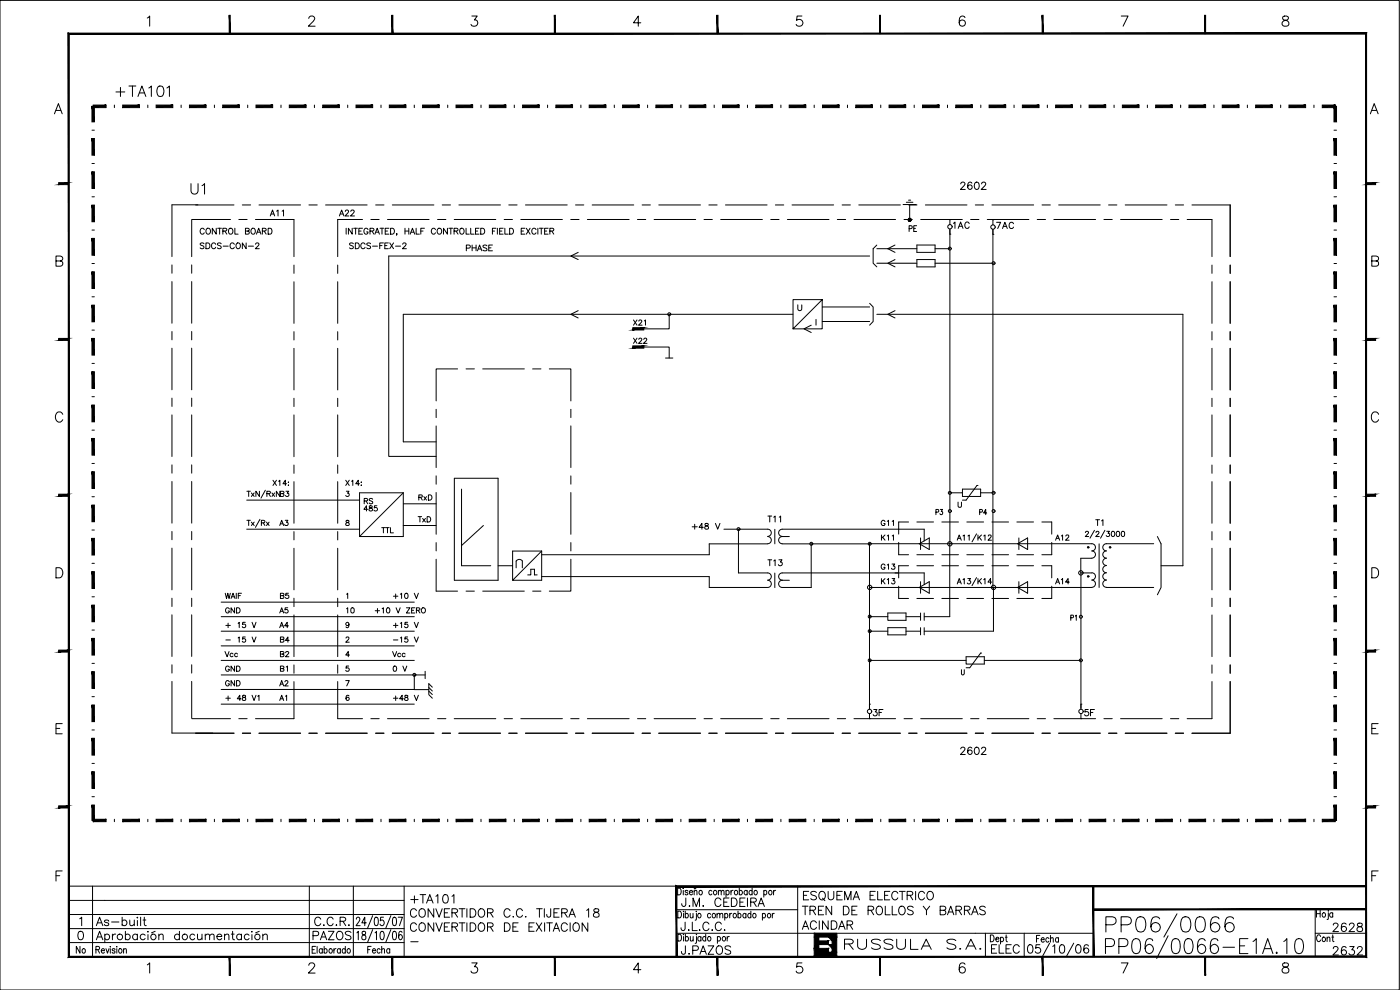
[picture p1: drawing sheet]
<svg xmlns="http://www.w3.org/2000/svg" width="420mm" height="297mm" viewBox="0 0 420 297" stroke-linecap="round" stroke-linejoin="round" font-family="sans-serif">
<!-- layer: 35 -->
<g fill="none" stroke="#000" stroke-width=".3">
<path d="M173.5 75.7l-2.2 1.1 2.2 1.1M261 76.8h-144.3v60.1h14.2M263.1 79h12.1M263.1 74.6h12.1M268.6 77.9l-2.2 1.1 2.2 1.1M268.6 73.5l-2.2 1.1 2.2 1.1M271 61.4h4M272 60.7h2M272.7 60.1h.6M273 61.4v4.5M275.2 73.5h5.4v2.2h-5.4zM275.2 77.9h5.4v2.2h-5.4z"/>
<path d="M280.6 79h17.6M280.6 74.6h4.4M173.5 93.2l-2.2 1.1 2.2 1.1M200.8 94.3v4.4h-10.9M238 94.3h-117v38.3h9.9M243.5 97.6l-2.2 1.1 2.2 1.1M246.8 89.9v8.8h-8.8l8.8-8.8h-8.8v8.8M246.8 92.1h14.2M246.8 96.5h14.2M263.1 94.3h91.9v75.4h-6.6M268.6 93.2l-2.2 1.1 2.2 1.1M189.9 104.1h10.9v3.3"/>
<path d="M199.7 107.4h2.2M74 158.8h33.9M74 150.1h33.9M121 147.9v13.1h-13.1M121 147.9h-13.1v13.1M121 147.9l-13.1 13.1M121 157.7h9.9M121 151.2h9.9M136.4 143.5h13.1v30.6h-13.1zM138.5 146.8v22.9h8.8M145.1 157.7l-6.6 6M217.3 158.8h13.1a1.08 1.08 0 0 1 1.1 1.1 1.08 1.08 0 0 1-1.1 1"/>
<path d="M221.6 158.8v13.1h8.8a1.08 1.08 0 0 1 1.1 1.1 1.08 1.08 0 0 1-1.1 1.1 1.1 1.1 0 0 1 1.1 1.1 1.1 1.1 0 0 1-1.1 1.1h-17.5v-3.3h-50.3M232.5 158.8v4.4M285 147.9h3.8M288.8 146.8h5.5v2.2h-5.5zM293.2 145.7h.1M293.2 145.7l-3.3 4.4h-1.1M294.3 147.9h3.9M149.5 169.7h4.3M154.9 170.4v-2.1a1.12 1.12 0 0 1 1.9 0v2.1M158.4 172.5h.9v-1.7h1.1v1.7h.8M162.6 165.3v8.8h-8.8zM162.6 165.3h-8.8v8.8"/>
<path d="M230.4 163.2h-17.5v3.2h-50.3M230.4 161a1.08 1.08 0 0 1 1.1 1.1 1.08 1.08 0 0 1-1.1 1M232.5 171.9v4.4M234.7 163.2h26.3M234.7 174.1h2.2M234.8 174.1a1.08 1.08 0 0 1-1.1-1.1 1.08 1.08 0 0 1 1.1-1.1h42.6v3.5M234.8 160.9a1.08 1.08 0 0 1-1.1-1 1.08 1.08 0 0 1 1.1-1.1h42.6v3.5M236.9 161h-2.1a1.08 1.08 0 0 0-1.1 1.1 1.08 1.08 0 0 0 1.1 1M243.5 163.2v13.1h-8.7a1.08 1.08 0 0 1-1.1-1.1 1.08 1.08 0 0 1 1.1-1.1M275.9 176.3l3-1.8v3.5zM275.9 163.1l3-1.7v3.5zM276.3 161.4v3.5"/>
<path d="M276.3 174.5v3.5M285 163.1v21.9h-7.6M298.2 176.3v13.1h-20.8M305.4 163.1l3-1.7v3.5zM305.4 176.3l3-1.8v3.5zM305.8 161.4v3.5M305.8 174.5v3.5M66.4 180.7h57.9M66.4 185h57.9M66.4 189.4h57.9M66.4 193.8h57.9M66.4 198.1h57.9"/>
<path d="M261 185h5.4M261 189.4h5.4M261 198.1h28.9M266.4 183.9h5.5v2.2h-5.5zM266.4 188.3h5.5v2.2h-5.5zM271.9 185h4.4M271.9 189.4h4.4M276.3 183.9v2.2M276.3 188.3v2.2M277.4 183.9v2.2M277.4 188.3v2.2M289.9 197h5.5v2.2h-5.5z"/>
<path d="M294.3 195.9h.1M294.3 195.9l-3.3 4.4h-1.1M295.4 198.1h29M66.4 202.5h57.9M66.4 211.3h57.9M124.3 206.9h4.4M127.6 202.5h-3.3v4.4h-57.9M127.6 201.4v2.2M128.7 207.4l1.1 1M128.7 206.3l1.1 1M129.8 206.2l-1.1-1.1v3.3l1.1 1.1"/>
<circle cx="285.1" cy="74.6" r=".44"/>
<circle cx="298.2" cy="79" r=".44"/>
<circle cx="200.9" cy="94.3" r=".44"/>
<circle cx="221.6" cy="158.8" r=".44"/>
<circle cx="285.1" cy="153.3" r=".44"/>
<circle cx="285.1" cy="147.9" r=".44"/>
<circle cx="298.2" cy="147.9" r=".44"/>
<circle cx="298.2" cy="153.3" r=".44"/>
<circle cx="243.5" cy="163.2" r=".44"/>
<circle cx="261" cy="163.2" r=".44"/>
<circle cx="326.6" cy="164.2" r=".23"/>
<circle cx="326.6" cy="172.9" r=".23"/>
<circle cx="333.1" cy="164.2" r=".23"/>
<circle cx="261" cy="198.1" r=".44"/>
<circle cx="261" cy="185" r=".44"/>
<circle cx="261" cy="189.4" r=".44"/>
<circle cx="324.4" cy="198.1" r=".44"/>
<circle cx="124.4" cy="202.5" r=".44"/>
</g>
<!-- layer: 25PK -->
<g fill="none" stroke="#000" stroke-width=".3">
<path d="M57.6 65.9h11.6M58.7 61.5h11.5M71.7 65.9h2.5M72.7 61.5h2.5M76.7 65.9h11.5v11.1M77.7 61.5h12.5M88.2 79.5v2.5M92.7 61.5h2.5M97.7 61.5h12.5M101.3 65.9v11.1M101.3 79.5v2.5M111.3 65.9h2.5"/>
<path d="M112.7 61.5h2.5M116.3 65.9h12.5M117.7 61.5h12.5M131.3 65.9h2.5M132.7 61.5h2.5M136.3 65.9h12.5M137.7 61.5h12.5M151.3 65.9h2.5M152.7 61.5h2.5M156.3 65.9h12.5M157.7 61.5h12.5M171.3 65.9h2.5"/>
<path d="M172.7 61.5h2.5M176.3 65.9h12.5M177.7 61.5h12.5M191.3 65.9h2.5M192.7 61.5h2.5M196.3 65.9h12.5M197.7 61.5h12.5M211.3 65.9h2.5M212.7 61.5h2.5M216.3 65.9h12.5M217.7 61.5h12.5M231.3 65.9h2.5"/>
<path d="M232.7 61.5h2.5M236.3 65.9h12.5M237.7 61.5h12.5M251.3 65.9h2.5M252.7 61.5h2.5M256.3 65.9h12.5M257.7 61.5h12.5M272.7 61.5h2.5M276.3 65.9h12.5M277.7 61.5h12.5M291.3 65.9h2.5M292.7 61.5h2.5"/>
<path d="M296.3 65.9h12.5M297.7 61.5h12.5M311.3 65.9h2.5M312.7 61.5h2.5M316.3 65.9h12.5M317.7 61.5h12.5M331.3 65.9h2.5M332.7 61.5h2.5M336.3 65.9h12.5M337.7 61.5h12.5M351.3 65.9h2.5M352.7 61.5h2.5"/>
<path d="M356.3 65.9h7.4v11.1M357.7 61.5h11.5v15.5M363.7 79.5v2.5M369.2 79.5v2.5M88.2 84.5v12.5M88.2 99.5v2.5M101.3 84.5v12.5M101.3 99.5v2.5M363.7 84.5v12.5M363.7 99.5v2.5M369.2 84.5v12.5M369.2 99.5v2.5"/>
<path d="M88.2 104.5v12.5M88.2 119.5v2.5M101.3 104.5v12.5M101.3 119.5v2.5M137.3 110.7h-6.4v9.6M139.9 110.7h2.5M144.9 110.7h12.5M159.9 110.7h2.4M164.8 110.7h6.5v9.6M363.7 104.5v12.5M363.7 119.5v2.5M369.2 104.5v12.5"/>
<path d="M369.2 119.5v2.5M88.2 124.5v12.5M88.2 139.5v2.5M101.3 124.5v12.5M101.3 139.5v2.5M130.9 122.8v2.5M130.9 127.8v12.5M171.3 122.8v2.5M171.3 127.8v12.5M363.7 124.5v12.5M363.7 139.5v2.5M369.2 124.5v12.5"/>
<path d="M369.2 139.5v2.5M88.2 144.5v12.5M88.2 159.5v2.5M101.3 144.5v12.5M101.3 159.5v2.5M130.9 142.8v2.5M130.9 147.8v12.5M171.3 142.8v2.5M171.3 147.8v12.5M363.7 144.5v12.5M363.7 159.5v2.5M369.2 144.5v12.5"/>
<path d="M369.2 159.5v2.5M88.2 164.5v12.5M101.3 164.5v12.5M101.3 179.5v2.5M130.9 167.8v9.6h6.4M130.9 162.8v2.5M139.9 177.4h2.5M144.9 177.4h12.5M159.9 177.4h2.4M171.3 167.8v9.6h-6.5M171.3 162.8v2.5M363.7 164.5v12.5"/>
<path d="M363.7 179.5v2.5M369.2 164.5v12.5M369.2 179.5v2.5M88.2 184.5v12.5M101.3 184.5v12.5M101.3 199.5v2.5M363.7 184.5v12.5M363.7 199.5v2.5M369.2 184.5v12.5M369.2 199.5v2.5M57.6 215.6h11.6M58.7 220h11.5"/>
<path d="M71.7 215.6h2.5M72.7 220h2.5M77.7 220h12.5M88.2 204.5v11.1h-11.5M92.7 220h2.5M97.7 220h12.5M101.3 204.5v11.1h7.5M111.3 215.6h2.5M112.7 220h2.5M116.3 215.6h12.5M117.7 220h12.5M131.3 215.6h2.5"/>
<path d="M132.7 220h2.5M136.3 215.6h12.5M137.7 220h12.5M151.3 215.6h2.5M152.7 220h2.5M156.3 215.6h12.5M157.7 220h12.5M171.3 215.6h2.5M172.7 220h2.5M176.3 215.6h12.5M177.7 220h12.5M191.3 215.6h2.5"/>
<path d="M192.7 220h2.5M196.3 215.6h12.5M197.7 220h12.5M211.3 215.6h2.5M212.7 220h2.5M216.3 215.6h12.5M217.7 220h12.5M231.3 215.6h2.5M232.7 220h2.5M236.3 215.6h12.5M237.7 220h12.5M251.3 215.6h2.5"/>
<path d="M252.7 220h2.5M256.3 215.6h12.5M257.7 220h12.5M271.3 215.6h2.5M272.7 220h2.5M276.3 215.6h12.5M277.7 220h12.5M291.3 215.6h2.5M292.7 220h2.5M296.3 215.6h12.5M297.7 220h12.5M311.3 215.6h2.5"/>
<path d="M312.7 220h2.5M316.3 215.6h12.5M317.7 220h12.5M331.3 215.6h2.5M332.7 220h2.5M336.3 215.6h12.5M337.7 220h12.5M351.3 215.6h2.5M352.7 220h2.5M363.7 204.5v11.1h-7.4M369.2 204.5v15.5h-11.5"/>
</g>
<!-- layer: 2 -->
<g fill="#000" stroke="#000" stroke-width=".3">
<path d="M248.6 283.4h1.1v1.2zM248.6 281.2h1.1v1.1z"/>
<path d="M27.6 31.9v4.7h.7zM27.6 31.9h.7v4.7z"/>
<path d="M28 31.5v.8l3.8-.8zM28 32.3l3.8-.8v.8z"/>
<path d="M56.9 31.5v.8l4.9-.8zM56.9 32.3l4.9-.8v.8z"/>
<path d="M66.8 31.5v.8l5-.8zM66.8 32.3l5-.8v.8z"/>
<path d="M76.8 31.5v.8l5-.8zM76.8 32.3l5-.8v.8z"/>
<path d="M86.8 31.5v.8l5.1-.8zM86.8 32.3l5.1-.8v.8z"/>
<path d="M96.9 31.5v.8l5-.8zM96.9 32.3l5-.8v.8z"/>
<path d="M106.8 31.5v.8l5-.8zM106.8 32.3l5-.8v.8z"/>
<path d="M116.8 31.5v.8l5-.8zM116.8 32.3l5-.8v.8z"/>
<path d="M126.8 31.5v.8l5-.8zM126.8 32.3l5-.8v.8z"/>
<path d="M136.9 31.5v.8l5-.8zM136.9 32.3l5-.8v.8z"/>
<path d="M146.9 31.5v.8l4.9-.8zM146.9 32.3l4.9-.8v.8z"/>
<path d="M156.8 31.5v.8l5-.8zM156.8 32.3l5-.8v.8z"/>
<path d="M166.8 31.5v.8l5-.8zM166.8 32.3l5-.8v.8z"/>
<path d="M176.8 31.5v.8l5.1-.8zM176.8 32.3l5.1-.8v.8z"/>
<path d="M186.9 31.5v.8l5-.8zM186.9 32.3l5-.8v.8z"/>
<path d="M196.8 31.5v.8l5-.8zM196.8 32.3l5-.8v.8z"/>
<path d="M206.8 31.5v.8l5-.8zM206.8 32.3l5-.8v.8z"/>
<path d="M216.8 31.5v.8l5-.8zM216.8 32.3l5-.8v.8z"/>
<path d="M226.8 31.5v.8l5.1-.8zM226.8 32.3l5.1-.8v.8z"/>
<path d="M236.9 31.5v.8l5-.8zM236.9 32.3l5-.8v.8z"/>
<path d="M246.8 31.5v.8l5-.8zM246.8 32.3l5-.8v.8z"/>
<path d="M256.8 31.5v.8l5-.8zM256.8 32.3l5-.8v.8z"/>
<path d="M266.8 31.5v.8l5-.8zM266.8 32.3l5-.8v.8z"/>
<path d="M276.9 31.5v.8l5-.8zM276.9 32.3l5-.8v.8z"/>
<path d="M286.9 31.5v.8l4.9-.8zM286.9 32.3l4.9-.8v.8z"/>
<path d="M296.8 31.5v.8l5-.8zM296.8 32.3l5-.8v.8z"/>
<path d="M306.8 31.5v.8l5-.8zM306.8 32.3l5-.8v.8z"/>
<path d="M316.8 31.5v.8l5.1-.8zM316.8 32.3l5.1-.8v.8z"/>
<path d="M326.9 31.5v.8l5-.8zM326.9 32.3l5-.8v.8z"/>
<path d="M336.8 31.5v.8l5-.8zM336.8 32.3l5-.8v.8z"/>
<path d="M346.8 31.5v.8l5-.8zM346.8 32.3l5-.8v.8z"/>
<path d="M356.8 31.5v.8l5-.8zM356.8 32.3l5-.8v.8z"/>
<path d="M366.8 31.5v.8l5.1-.8zM366.8 32.3l5.1-.8v.8z"/>
<path d="M376.9 31.5v.8l4.9-.8zM376.9 32.3l4.9-.8v.8z"/>
<path d="M386.8 31.5v.8l5-.8zM386.8 32.3l5-.8v.8z"/>
<path d="M396.8 31.5v.8l3.9-.8zM396.8 32.3l3.9-.8v.8z"/>
<path d="M400.3 31.9l.8 4.7v-4.7zM400.3 31.9l.8 4.7h-.8z"/>
<path d="M27.6 51.5v5h.7zM27.6 51.5h.7v5z"/>
<path d="M27.6 41.6v5h.7zM27.6 41.6h.7v5z"/>
<path d="M400.3 41.6l.8 5v-5zM400.3 41.6l.8 5h-.8z"/>
<path d="M400.3 51.5l.8 5v-5zM400.3 51.5l.8 5h-.8z"/>
<path d="M27.6 71.5v5.1h.7zM27.6 71.5h.7v5.1z"/>
<path d="M27.6 61.5v5h.7zM27.6 61.5h.7v5z"/>
<path d="M400.3 61.5l.8 5v-5zM400.3 61.5l.8 5h-.8z"/>
<path d="M400.3 71.5l.8 5.1v-5.1zM400.3 71.5l.8 5.1h-.8z"/>
<path d="M27.6 91.6v4.9h.7zM27.6 91.6h.7v4.9z"/>
<path d="M27.6 81.6v5h.7zM27.6 81.6h.7v5z"/>
<path d="M400.3 81.6l.8 5v-5zM400.3 81.6l.8 5h-.8z"/>
<path d="M400.3 91.6l.8 4.9v-4.9zM400.3 91.6l.8 4.9h-.8z"/>
<path d="M27.6 111.5v5h.7zM27.6 111.5h.7v5z"/>
<path d="M27.6 101.5v5h.7zM27.6 101.5h.7v5z"/>
<path d="M400.3 101.5l.8 5v-5zM400.3 101.5l.8 5h-.8z"/>
<path d="M400.3 111.5l.8 5v-5zM400.3 111.5l.8 5h-.8z"/>
<path d="M27.6 131.6v5h.7zM27.6 131.6h.7v5z"/>
<path d="M27.6 121.5v5.1h.7zM27.6 121.5h.7v5.1z"/>
<path d="M400.3 121.5l.8 5.1v-5.1zM400.3 121.5l.8 5.1h-.8z"/>
<path d="M400.3 131.6l.8 5v-5zM400.3 131.6l.8 5h-.8z"/>
<path d="M27.6 151.5v5h.7zM27.6 151.5h.7v5z"/>
<path d="M27.6 141.5v5h.7zM27.6 141.5h.7v5z"/>
<path d="M400.3 141.5l.8 5v-5zM400.3 141.5l.8 5h-.8z"/>
<path d="M400.3 151.5l.8 5v-5zM400.3 151.5l.8 5h-.8z"/>
<path d="M27.6 171.5v5.1h.7zM27.6 171.5h.7v5.1z"/>
<path d="M27.6 161.5v5h.7zM27.6 161.5h.7v5z"/>
<path d="M400.3 161.5l.8 5v-5zM400.3 161.5l.8 5h-.8z"/>
<path d="M400.3 171.5l.8 5.1v-5.1zM400.3 171.5l.8 5.1h-.8z"/>
<path d="M27.6 191.5v5h.7zM27.6 191.5h.7v5z"/>
<path d="M27.6 181.6v4.9h.7zM27.6 181.6h.7v4.9z"/>
<path d="M400.3 181.6l.8 4.9v-4.9zM400.3 181.6l.8 4.9h-.8z"/>
<path d="M400.3 191.5l.8 5v-5zM400.3 191.5l.8 5h-.8z"/>
<path d="M27.6 211.5v5h.7zM27.6 211.5h.7v5z"/>
<path d="M27.6 201.5v5h.7zM27.6 201.5h.7v5z"/>
<path d="M400.3 201.5l.8 5v-5zM400.3 201.5l.8 5h-.8z"/>
<path d="M400.3 211.5l.8 5v-5zM400.3 211.5l.8 5h-.8z"/>
<path d="M27.6 231.5v5h.7zM27.6 231.5h.7v5z"/>
<path d="M27.6 221.5v5.1h.7zM27.6 221.5h.7v5.1z"/>
<path d="M400.3 221.5l.8 5.1v-5.1zM400.3 221.5l.8 5.1h-.8z"/>
<path d="M400.3 231.5l.8 5v-5zM400.3 231.5l.8 5h-.8z"/>
<path d="M27.6 241.5v4.7h.7zM27.6 241.5h.7v4.7z"/>
<path d="M28 246.5h3.8v-.7zM28 245.8h3.8l-3.8 .7z"/>
<path d="M36.8 246.5h5.1v-.7zM36.8 245.8h5.1l-5.1 .7z"/>
<path d="M46.9 246.5h5v-.7zM46.9 245.8h5l-5 .7z"/>
<path d="M56.9 246.5h4.9v-.7zM56.9 245.8h4.9l-4.9 .7z"/>
<path d="M66.8 246.5h5v-.7zM66.8 245.8h5l-5 .7z"/>
<path d="M76.8 246.5h5v-.7zM76.8 245.8h5l-5 .7z"/>
<path d="M86.8 246.5h5.1v-.7zM86.8 245.8h5.1l-5.1 .7z"/>
<path d="M96.9 246.5h5v-.7zM96.9 245.8h5l-5 .7z"/>
<path d="M106.8 246.5h5v-.7zM106.8 245.8h5l-5 .7z"/>
<path d="M116.8 246.5h5v-.7zM116.8 245.8h5l-5 .7z"/>
<path d="M126.8 246.5h5v-.7zM126.8 245.8h5l-5 .7z"/>
<path d="M136.9 246.5h5v-.7zM136.9 245.8h5l-5 .7z"/>
<path d="M146.9 246.5h4.9v-.7zM146.9 245.8h4.9l-4.9 .7z"/>
<path d="M156.8 246.5h5v-.7zM156.8 245.8h5l-5 .7z"/>
<path d="M166.8 246.5h5v-.7zM166.8 245.8h5l-5 .7z"/>
<path d="M176.8 246.5h5.1v-.7zM176.8 245.8h5.1l-5.1 .7z"/>
<path d="M186.9 246.5h5v-.7zM186.9 245.8h5l-5 .7z"/>
<path d="M196.8 246.5h5v-.7zM196.8 245.8h5l-5 .7z"/>
<path d="M206.8 246.5h5v-.7zM206.8 245.8h5l-5 .7z"/>
<path d="M216.8 246.5h5v-.7zM216.8 245.8h5l-5 .7z"/>
<path d="M226.8 246.5h5.1v-.7zM226.8 245.8h5.1l-5.1 .7z"/>
<path d="M236.9 246.5h5v-.7zM236.9 245.8h5l-5 .7z"/>
<path d="M246.8 246.5h5v-.7zM246.8 245.8h5l-5 .7z"/>
<path d="M256.8 246.5h5v-.7zM256.8 245.8h5l-5 .7z"/>
<path d="M266.8 246.5h5v-.7zM266.8 245.8h5l-5 .7z"/>
<path d="M276.9 246.5h5v-.7zM276.9 245.8h5l-5 .7z"/>
<path d="M286.9 246.5h4.9v-.7zM286.9 245.8h4.9l-4.9 .7z"/>
<path d="M296.8 246.5h5v-.7zM296.8 245.8h5l-5 .7z"/>
<path d="M306.8 246.5h5v-.7zM306.8 245.8h5l-5 .7z"/>
<path d="M316.8 246.5h5.1v-.7zM316.8 245.8h5.1l-5.1 .7z"/>
<path d="M326.9 246.5h5v-.7zM326.9 245.8h5l-5 .7z"/>
<path d="M336.8 246.5h5v-.7zM336.8 245.8h5l-5 .7z"/>
<path d="M346.8 246.5h5v-.7zM346.8 245.8h5l-5 .7z"/>
<path d="M356.8 246.5h5v-.7zM356.8 245.8h5l-5 .7z"/>
<path d="M366.8 246.5h5.1v-.7zM366.8 245.8h5.1l-5.1 .7z"/>
<path d="M376.9 246.5h4.9v-.7zM376.9 245.8h4.9l-4.9 .7z"/>
<path d="M386.8 246.5h5v-.7zM386.8 245.8h5l-5 .7z"/>
<path d="M396.8 246.5h3.9v-.7zM396.8 245.8h3.9l-3.9 .7z"/>
<path d="M400.3 241.5l.8 4.7v-4.7zM400.3 241.5l.8 4.7h-.8z"/>
<path d="M245.7 281.2l-1.4 3.4h1.4zM244.3 281.2h1.4l-1.4 3.4z"/>
<path d="M245.7 282.3v1.1l2.9-1.1zM245.7 283.4l2.9-1.1v1.1z"/>
<path d="M244.3 286.8l4.3-2.2v2.2zM244.3 284.6v2.2l4.3-2.2z"/>
<path d="M249.7 281.2v4.5l1.4-4.5zM251.1 281.2v4.5h-1.4z"/>
<path d="M248.6 285.7l2.5 1.1v-1.1zM248.6 285.7l2.5 1.1h-2.5z"/>
</g>
<g fill="none" stroke="#000" stroke-width=".3">
<path d="M27.6 39.1h.7M27.6 31.9h.7M54.4 31.5v.8M64.3 31.5v.8M74.3 31.5v.8M84.3 31.5v.8M94.4 31.5v.8M104.4 31.5v.8M114.3 31.5v.8M124.3 31.5v.8M134.4 31.5v.8M144.4 31.5v.8"/>
<path d="M154.3 31.5v.8M164.3 31.5v.8M174.3 31.5v.8M184.4 31.5v.8M194.4 31.5v.8M204.3 31.5v.8M214.3 31.5v.8M224.3 31.5v.8M234.4 31.5v.8M244.3 31.5v.8M254.3 31.5v.8M264.3 31.5v.8"/>
<path d="M274.4 31.5v.8M284.4 31.5v.8M294.3 31.5v.8M304.3 31.5v.8M314.3 31.5v.8M324.4 31.5v.8M334.3 31.5v.8M344.3 31.5v.8M354.3 31.5v.8M364.3 31.5v.8M374.4 31.5v.8M384.3 31.5v.8"/>
<path d="M394.3 31.5v.8M400.3 39.1h.8M400.7 31.5v.8M27.6 49.1h.7M27.6 59h.7M400.3 49.1h.8M400.3 59h.8M27.6 69h.7M27.6 79.1h.7M51.6 79.5v2.5M57.5 65.9v11.1M57.5 79.5v2.5"/>
<path d="M59.4 61.5h-7.8v15.5M285.1 68.9v94.3M298 68.9v107.6M400.3 69h.8M400.3 79.1h.8M27.6 89.1h.7M27.6 99h.7M51.6 84.5v12.5M51.6 99.5v2.5M57.5 84.5v12.5M57.5 99.5v2.5M400.3 89.1h.8"/>
<path d="M400.3 99h.8M27.6 109h.7M27.6 119h.7M51.6 104.5v12.5M51.6 119.5v2.4M57.5 104.5v12.5M57.5 119.5v2.4M400.3 109h.8M400.3 119h.8M27.6 129.1h.7M27.6 139.1h.7M51.6 124.5v12.5"/>
<path d="M51.6 139.5v2.5M57.5 124.5v12.5M57.5 139.5v2.5M400.3 129.1h.8M400.3 139.1h.8M27.6 149h.7M27.6 159h.7M51.6 144.5v12.5M51.6 159.5v2.5M57.5 144.5v12.5M57.5 159.5v2.5M400.3 149h.8"/>
<path d="M400.3 159h.8M27.6 169h.7M27.6 179.1h.7M51.6 164.5v12.5M51.6 179.5v2.5M57.5 164.5v12.5M57.5 179.5v2.5M260.9 163.1v49.4M324.4 171.9v40.6M400.3 169h.8M400.3 179.1h.8M27.6 189h.7"/>
<path d="M27.6 199h.7M51.6 184.5v12.5M51.6 199.5v2.5M57.5 184.5v12.5M57.5 199.5v2.5M400.3 189h.8M400.3 199h.8M27.6 209h.7M27.6 219h.7M51.6 204.5v15.4h12.2M57.5 204.5v11M400.3 209h.8"/>
<path d="M400.3 219h.8M27.6 229.1h.7M27.6 239h.7M400.3 229.1h.8M400.3 239h.8M28 245.8v.7M34.3 245.8v.7M44.4 245.8v.7M54.4 245.8v.7M64.3 245.8v.7M74.3 245.8v.7M84.3 245.8v.7"/>
<path d="M94.4 245.8v.7M104.4 245.8v.7M114.3 245.8v.7M124.3 245.8v.7M134.4 245.8v.7M144.4 245.8v.7M154.3 245.8v.7M164.3 245.8v.7M174.3 245.8v.7M184.4 245.8v.7M194.4 245.8v.7M204.3 245.8v.7"/>
<path d="M214.3 245.8v.7M224.3 245.8v.7M234.4 245.8v.7M244.3 245.8v.7M254.3 245.8v.7M264.3 245.8v.7M274.4 245.8v.7M284.4 245.8v.7M294.3 245.8v.7M304.3 245.8v.7M314.3 245.8v.7M324.4 245.8v.7"/>
<path d="M334.3 245.8v.7M344.3 245.8v.7M354.3 245.8v.7M364.3 245.8v.7M374.4 245.8v.7M384.3 245.8v.7M394.3 245.8v.7M400.3 246.2h.8M245.7 281.2v1.1M245.7 283.4v1.2"/>
</g>
<!-- layer: 25 -->
<g fill="none" stroke="#000" stroke-width=".3">
<path d="M103.9 68.5v1.8M105.7 68.5v1.8l-1.1-1.8v1.8M106.1 68.5h1.2M106.7 68.5v1.8M107.7 69.3h.7M108.8 68.5h-1.1v1.8h1.1M110.4 68.9a.63 .63 0 0 0-.7-.4 .63 .63 0 0 0-.5 .7v.4a.62 .62 0 0 0 .6 .7 .62 .62 0 0 0 .6-.7h-.4M111 69.3l1.1-.1v-.5l-1.1-.2v1.8M111.6 69.3l.6 1M112.5 70.3l.7-1.8 .7 1.8M112.8 69.7h.8M114 68.5h1.2"/>
<path d="M114.6 68.5v1.8M115.6 69.3h.7M116.7 68.5h-1.1v1.8h1.1M117.2 68.5a.92 .92 0 0 1 1.2 .9 .92 .92 0 0 1-1.2 .9zM119.1 70.2h-.1h.1l-.1 .4M121.5 69.3h1.2M121.5 68.5v1.8M122.7 68.5v1.8M123.1 70.3l.7-1.8 .7 1.8M123.4 69.7h.8M124.9 68.5v1.8h1M126.3 69.3h.7"/>
<path d="M127.4 68.5h-1.1v1.8M130.7 68.9a.63 .63 0 0 0-.7-.4 .63 .63 0 0 0-.5 .7v.4a.63 .63 0 0 0 .5 .7 .63 .63 0 0 0 .7-.5M131.4 68.7l.1-.1a.83 .83 0 0 1 1.1 .8 .83 .83 0 0 1-1.1 .8l-.3-.6zM134.3 68.5v1.8l-1.2-1.8v1.8M134.7 68.5h1.1M135.3 68.5v1.8M136.3 69.3l1-.1 .1-.5-1.1-.2v1.8M136.9 69.3l.6 1M138.1 68.7l.2-.1a.83 .83 0 0 1 1 .8 .83 .83 0 0 1-1 .8l-.3-.6zM139.9 68.5v1.8h.9M141.3 68.5v1.8h1M142.7 69.3h.6"/>
<path d="M143.8 68.5h-1.1v1.8h1.1M144.3 68.5h.6a.95 .95 0 0 1 .6 .9 .95 .95 0 0 1-.6 .9h-.6zM147.8 69.3h.6M148.8 68.5h-1v1.8M149.3 68.5v1.8M149.9 69.3h.7M151 68.5h-1.1v1.8h1.1M151.5 68.5v1.8h1M153 68.5a.92 .92 0 0 1 1.1 .9 .92 .92 0 0 1-1.1 .9zM156.4 69.3h.7M157.5 68.5h-1.1v1.8h1.1M157.9 68.5l1.2 1.8"/>
<path d="M159.1 68.5l-1.2 1.8M160.9 68.9a.65 .65 0 0 0-.8-.4 .65 .65 0 0 0-.5 .7v.4a.65 .65 0 0 0 .5 .7 .65 .65 0 0 0 .8-.5M161.4 68.5v1.8M161.8 68.5h1.2M162.4 68.5v1.8M163.4 69.3h.7M164.5 68.5h-1.1v1.8h1.1M165 69.3l1-.1 .1-.5-1.1-.2v1.8M165.6 69.3l.6 1M263.1 73.5l-1.1 1.1v4.4l1.1 1.1M239.4 91.5v1.2l.5 .5 .6-.3 .1-1.4M244.9 95.8v1.8"/>
<path d="M261 91l1 1.1v4.4l-1 1.1M74.1 156.1h1M74.1 147.4h1M74.6 147.4v1.6M74.6 156.1v1.6M75.4 156.7l.9 1M75.4 147.9l.9 1.1M76.3 156.7l-.9 1M76.3 147.9l-.9 1.1M77.9 147.4v1.6l-1.1-1.6v1.6M78 155.8l-1.3 2.4M78.4 156.9l.9-.1 .2-.4-.4-.3h-.7v1.6"/>
<path d="M79 156.9l.5 .8M79.6 147.1l-1.3 2.4M80 156.7l.8 1M80.1 148.1h.9l.1-.6-1-.1v1.6M80.6 148.1l.6 .9M80.8 156.7l-.8 1M103.9 156.2v.5a.63 .63 0 0 1 .7 .2 .63 .63 0 0 1 0 .7h-.7a.63 .63 0 0 1 0-.7 .63 .63 0 0 1 .7-.2v-.5zM103.9 147.4h.8l-.4 .6a.53 .53 0 0 1 .4 .8 .53 .53 0 0 1-.9-.1M287.5 150.7l.1 1.3 .4 .2 .5-.2v-1.3M325.8 159.8l.3-.4 .5 .1v.5l-.9 1h1M328.5 159.1l-1.4 2.4M328.9 159.8l.3-.4 .6 .3-1 1.3h1.1"/>
<path d="M331.6 159.1l-1.3 2.4M332.1 159.4h.9l-.5 .6a.53 .53 0 0 1 .4 .9 .53 .53 0 0 1-.9-.2M333.7 159.5a.71 .71 0 0 1 .9 .7 .71 .71 0 0 1-.9 .7l-.2-.6zM335.2 159.5a.77 .77 0 0 1 .9 .5 .77 .77 0 0 1-.5 1l-.5-.3zM336.7 159.5l.2-.1a.81 .81 0 0 1 .6 .8 .81 .81 0 0 1-.6 .8l-.4-.3zM104 178.3l.4-.3v1.6M287.3 162.1l.6-1.6 .6 1.6M287.3 175.2l.6-1.6 .6 1.6M287.5 161.5h.7M287.5 174.7h.7M289 160.8l.4-.3v1.6M289 173.9l.4-.3v1.6"/>
<path d="M290.4 173.6h.9l-.5 .6a.52 .52 0 0 1 .4 .9 .52 .52 0 0 1-.9-.2M290.5 160.8l.4-.3v1.6M293.1 160.2l-1.4 2.4M293.1 173.3l-1.4 2.4M293.5 160.5v1.6M293.5 173.6v1.6M293.9 161.2l.7 .9M293.9 174.3l.7 .9M294.6 160.5l-1.1 1M294.6 173.6l-1.1 1.1M295.2 160.8l.4-.3v1.6M295.2 173.9l.4-.3v1.6"/>
<path d="M296.6 160.9l.1-.3 .5-.1 .3 .4-1 1.2h1.1M297.6 174.7h-1.1l.8-1.1v1.6M347.3 161l1.1 2.2v13.1l-1.1 2.2M103.8 191.5l.2-.3 .4-.1 .3 .4-.9 1.2h1M104.6 199.8h-.7l-.1 .7a.56 .56 0 0 1 .9 0 .56 .56 0 0 1-.1 .9 .56 .56 0 0 1-.8-.3M104.7 187.3a.49 .49 0 0 1-.6 .4 .49 .49 0 0 1-.2-.8 .49 .49 0 0 1 .7 .1l.1 .6-.2 .6-.4 .1-.3-.2M104.9 196.5h-1.1l.7-1v1.5M112.6 183.2h1.3M113.3 182.6v1.3M114.7 182.7l.4-.3v1.5M116.2 182.4a.76 .76 0 0 1 .9 .6 .76 .76 0 0 1-.6 .9l-.5-.3v-.6zM118.9 182.4l.6 1.5 .6-1.5"/>
<path d="M122 182.4h1l-1 1.5h1M123.5 183.1h.6M124.5 182.4h-1v1.5h1M125 183.1l.9-.1 .1-.3-.4-.3h-.6v1.5M125.5 183.1l.5 .8M126.6 182.6l.1-.2a.71 .71 0 0 1 1 .8 .71 .71 0 0 1-1.1 .5l-.2-.4zM103.8 204.2h1l-.7 1.6M104.7 208.8l-.1-.1a.76 .76 0 0 0-.9 .6 .76 .76 0 0 0 .6 .9 .49 .49 0 0 0 .5-.5 .49 .49 0 0 0-.4-.5 .49 .49 0 0 0-.6 .5M288.5 200.9l.1 1.4 .3 .2 .5-.4v-1.2"/>
</g>
<!-- layer: 25K -->
<g fill="none" stroke="#000" stroke-width=".3">
<path d="M269.7 156.6h3M275.2 156.6h5M282.7 156.6h5M290.2 156.6h5M297.7 156.6h5M305.2 156.6h5M312.7 156.6h2.9v3.7M269.7 162.8v3.6h3M269.7 175.9v3.7h3M269.7 169.7h3M275.2 166.4h5M275.2 179.6h5"/>
<path d="M275.2 169.7h5M282.7 166.4h5M282.7 179.6h5M282.7 169.7h5M290.2 166.4h5M290.2 179.6h5M290.2 169.7h5M297.7 166.4h5M297.7 179.6h5M297.7 169.7h5M305.2 166.4h5M305.2 179.6h5"/>
<path d="M305.2 169.7h5M312.7 169.7h2.9v3.7M315.6 162.8v3.6h-2.9M315.6 175.9v3.7h-2.9"/>
</g>
<!-- layer: 50 -->
<g fill="none" stroke="#000" stroke-width=".3">
<path d="M261 163.1h66.7a1.08 1.08 0 0 1 1.1 1.1 1.08 1.08 0 0 1-1.1 1.1 1.08 1.08 0 0 1 1.1 1.1 1.08 1.08 0 0 1-1.1 1.1h-3.3v4.4h3.3a1.06 1.06 0 0 1 1.1 1 1.06 1.06 0 0 1-1.1 1.1M327.7 174.1a1.08 1.08 0 0 1 1.1 1 1.08 1.08 0 0 1-1.1 1.1l-66.7 .1M329.9 163.2v13.1M332 163.1h14.2M332 176.3h14.2M332 163.1a1.08 1.08 0 0 0-1 1.1 1.08 1.08 0 0 0 1 1.1 1.08 1.08 0 0 0-1 1.1 1.08 1.08 0 0 0 1 1.1 1.1 1.1 0 0 0-1 1.1 1.1 1.1 0 0 0 1 1.1M332 169.7a1.08 1.08 0 0 0-1 1.1 1.08 1.08 0 0 0 1 1.1 1.08 1.08 0 0 0-1 1 1.08 1.08 0 0 0 1 1.1M332 174.1a1.08 1.08 0 0 0-1 1 1.08 1.08 0 0 0 1 1.1"/>
<circle cx="261" cy="176.2" r=".66"/>
<circle cx="285.1" cy="163.2" r=".66"/>
<circle cx="298.2" cy="176.2" r=".66"/>
<circle cx="324.4" cy="171.9" r=".66"/>
</g>
<!-- layer: 1 -->
<g fill="none" stroke="#000" stroke-width=".3">
<path d="M44.2 5.4l.7-.6v3.1M92.7 5.5l.6-.7 .8 .2a.66 .66 0 0 1 .2 1l-1.8 1.9h2.1M141.6 4.8h1.6l-.8 1.2a.97 .97 0 0 1 1 1.1 .97 .97 0 0 1-1.3 .8l-.5-.2-.2-.4M192.3 6.8h-2.2l1.5-2v3.1M240.7 4.8h-1.5l-.1 1.3a1.09 1.09 0 0 1 1.6 0 1.09 1.09 0 0 1-.2 1.6 1.09 1.09 0 0 1-1.6-.4M289.6 5.3a.86 .86 0 0 0-1.3-.3 2.39 2.39 0 0 0 0 2.7 .94 .94 0 0 0 1.4-.4 .94 .94 0 0 0-.7-1.3 .94 .94 0 0 0-1.1 .8M336.5 4.8h2l-1.4 3.1M385.1 5a.64 .64 0 0 0 .3 1 1.11 1.11 0 0 1 1.1 .3 1.11 1.11 0 0 1 .2 1.3 1.09 1.09 0 0 1-1.2 .3 1.09 1.09 0 0 1-.7-1.1 2.03 2.03 0 0 1 1.7-1l.2-.5a1.11 1.11 0 0 0-1.6-.3zM16.3 34.1l1.2-3 1.2 3M16.8 33.1h1.4M411.3 34.1l1.1-3 1.2 3M411.7 33.1h1.4"/>
<path d="M16.8 78.3h1.3a.8 .8 0 0 0 .7-.9l-.7-.6h-1.3v3.1h1.3a.79 .79 0 0 0 .7-.6 .79 .79 0 0 0-.3-.9l-.4-.1M411.7 78.3l1.7-.2 .3-.4-.1-.6-.6-.3h-1.3v3.1l1.7-.2a.79 .79 0 0 0 .3-.8 .79 .79 0 0 0-.7-.6M18.8 124.3a1.14 1.14 0 0 0-1.2-.7 1.14 1.14 0 0 0-1 1.1 1.34 1.34 0 0 0 .3 1.5 1.34 1.34 0 0 0 1.5 .3l.4-.6M413.7 124.3a1.11 1.11 0 0 0-1.2-.7 1.11 1.11 0 0 0-.9 1.1 1.34 1.34 0 0 0 .3 1.5 1.34 1.34 0 0 0 1.4 .3l.4-.6M16.8 170.3h1a1.63 1.63 0 0 1 1.1 1.6 1.63 1.63 0 0 1-1.1 1.5h-1zM411.7 170.3h1a1.63 1.63 0 0 1 1.1 1.6 1.63 1.63 0 0 1-1.1 1.5h-1zM16.8 218.6h1.1M18.7 217.1h-1.9v3.1h1.9M411.7 218.6h1.2M413.6 217.1h-1.9v3.1h1.9M16.8 262.7h1.1M18.7 261.3h-1.9v3.1"/>
<path d="M20.7 270.2h100.6M20.7 274.4h100.6M20.7 278.6h100.6M20.8 265.9h182.2M27.8 265.9v21.1M92.8 265.9v21.1M106 265.9v21.1M121.3 265.9v21.1M203 273h36.4M203.4 273.4a1.1 1.1 0 0 1 1.1 .6 1.1 1.1 0 0 1-.3 1.3l-.8 .1zM205.1 274.1v1.3M205.7 274.3l.1-.2a.61 .61 0 0 1 .8 .6 .61 .61 0 0 1-.8 .6l-.1-.2"/>
<path d="M205.7 273.4v2M207.1 274.1l.1 1.2 .4 .1 .4-.4M208 274.1v1.3M209 274.1v1.6l-.4 .4M213.3 274.3l-.2-.2a.61 .61 0 0 0-.8 .6 .61 .61 0 0 0 .8 .6l.2-.2M215.2 274.4l.4-.3h.4v1.3M215.2 274.1v1.3M216 274.4l.5-.3h.3l.1 1.3M217.5 274.3l.2-.2a.61 .61 0 0 1 .7 .6 .61 .61 0 0 1-.7 .6l-.2-.2M217.5 274.1v2M219 274.1v1.3M221.5 274.3l.1-.2a.61 .61 0 0 1 .8 .6 .61 .61 0 0 1-.8 .6l-.1-.2"/>
<path d="M221.5 273.4v2M223.9 274.3l-.2-.2a.62 .62 0 0 0-.8 .6 .62 .62 0 0 0 .8 .6l.2-.2M223.9 274.1v1.3M225.3 274.3l-.1-.2a.61 .61 0 0 0-.8 .6 .61 .61 0 0 0 .8 .6l.1-.2M225.3 273.4v2M228.8 274.3l.2-.2a.61 .61 0 0 1 .7 .6 .61 .61 0 0 1-.7 .6l-.2-.2M228.8 274.1v2M231.8 274.1v1.3M232.8 267.2h-.4l-.2 .5M239.4 265.9v21.1M394.7 272.8v14.2M395.1 273.2v2"/>
<path d="M395.1 274.1h1.1M396.2 273.2v2M398.7 273.2v.2zM398.7 273.8l-.1 2-.3 .1M400 274.1l-.2-.1a.61 .61 0 0 0-.8 .5 .61 .61 0 0 0 .8 .6l.2-.2M400 273.8v1.4M411.7 262.7h1.2M413.6 261.3h-1.9v3.1M20.7 282.8h100.6M28.8 284.9l.9-.1 .2-.2-.2-.6h-.9v2M29.3 284.9l.6 1.1M30.4 285.2h.9l-.1-.5a.62 .62 0 0 0-.8 .6 .62 .62 0 0 0 .8 .6l.1-.2"/>
<path d="M31.8 284.6l.5 1.4 .4-1.4M33.1 284v.2zM33.1 284.6v1.4M34.5 284.9l-.3-.3-.5 .3 .8 .5v.5l-.5 .1-.3-.3M35.1 284v.2zM35.1 284.6v1.4M37.1 285l.4-.4 .3 .1 .1 1.3M37.1 284.6v1.4M44.2 289.5l.7-.6v3.1M92.7 289.6l.6-.7 .8 .1a.67 .67 0 0 1 .2 1.1l-1.8 1.9h2.1M94.7 284h-1v2h1M95.2 284v2"/>
<path d="M96.7 284.9l-.1-.2a.61 .61 0 0 0-.8 .6 .61 .61 0 0 0 .8 .6l.1-.2M96.7 284.6v1.4M97.3 284.9l.1-.2a.61 .61 0 0 1 .8 .6 .61 .61 0 0 1-.8 .6l-.1-.2M97.3 284v2M100.2 284.6v1.4M102.2 284.9l-.2-.2a.61 .61 0 0 0-.8 .6 .61 .61 0 0 0 .8 .6l.2-.2M102.2 284.6v1.4M103.6 284.9l-.1-.2a.61 .61 0 0 0-.8 .6 .61 .61 0 0 0 .8 .6l.1-.2M103.6 284v2M110.4 284.9h.6M111.4 284h-1v2M111.8 285.2h.9l-.2-.5a.61 .61 0 0 0-.7 .6 .61 .61 0 0 0 .7 .6l.2-.2"/>
<path d="M114.1 284.9l-.2-.2a.61 .61 0 0 0-.7 .6 .61 .61 0 0 0 .7 .6l.2-.2M114.6 285l.3-.4 .4 .1 .1 1.3M114.6 284v2M117 284.9l-.2-.2a.61 .61 0 0 0-.8 .6 .61 .61 0 0 0 .8 .6l.2-.2M117 284.6v1.4M141.6 288.9h1.6l-.8 1.2a.99 .99 0 0 1 1 1.1 .99 .99 0 0 1-1.3 .8l-.5-.2-.2-.4M192.3 290.9h-2.2l1.5-2v3.1M203 280h125.1M203.5 280.3a1.08 1.08 0 0 1 1.1 .7 1.08 1.08 0 0 1-.4 1.3h-.7zM205.1 280.3v.2zM205.7 280.3v2M209 280.3v.2z"/>
<path d="M211.8 280.3v2M240.7 288.9h-1.5l-.1 1.3a1.08 1.08 0 0 1 1.6 0 1.08 1.08 0 0 1-.2 1.6 1.08 1.08 0 0 1-1.6-.4M289.6 289.3a.94 .94 0 0 0-1.3-.3 2.47 2.47 0 0 0 0 2.8 .94 .94 0 0 0 1.4-.4 .94 .94 0 0 0-.7-1.3 .94 .94 0 0 0-1.1 .8M297.2 280.5a1.08 1.08 0 0 1 1.1 .7 1.08 1.08 0 0 1-.3 1.2l-.8 .2zM302 280.5v1.7l.3 .4M307.4 280v7M311.1 281.6h.6M312.1 280.7h-1v2M312.5 281.9h.9l-.1-.5a.62 .62 0 0 0-.8 .6 .62 .62 0 0 0 .8 .6l.1-.2M314.8 281.6l-.2-.2a.61 .61 0 0 0-.7 .6 .61 .61 0 0 0 .7 .6l.2-.2M315.3 281.7l.3-.4 .4 .1 .1 1.3M315.3 280.7v2"/>
<path d="M317.7 281.6l-.2-.2a.61 .61 0 0 0-.8 .6 .61 .61 0 0 0 .8 .6l.2-.2M317.7 281.3v1.4M336.5 288.9h2l-1.4 3.1M385.1 289a.63 .63 0 0 0 .3 1.1 1.25 1.25 0 0 1 1.4 1.3 1.06 1.06 0 0 1-1.2 .6 1.06 1.06 0 0 1-.8-1.1 1.83 1.83 0 0 1 1.7-1l.2-.6a1.21 1.21 0 0 0-1.6-.3zM394.7 280h15.3"/>
<circle cx="209.9" cy="274.7" r=".62"/>
<circle cx="214.2" cy="274.7" r=".63"/>
<circle cx="220.5" cy="274.7" r=".62"/>
<circle cx="226.4" cy="274.7" r=".62"/>
<circle cx="230.8" cy="274.7" r=".62"/>
<circle cx="397.3" cy="274.5" r=".62"/>
<circle cx="36.1" cy="285.2" r=".62"/>
<circle cx="99.2" cy="285.2" r=".62"/>
<circle cx="104.6" cy="285.2" r=".62"/>
</g>
<g fill="#000" stroke="#000" stroke-width=".3">
<path d="M68.8 4.6v5.5h.3zM68.8 4.6h.3v5.5z"/>
<path d="M117.6 4.6v5.5h.3zM117.6 4.6h.3v5.5z"/>
<path d="M166.4 4.6v5.5h.3zM166.4 4.6h.3v5.5z"/>
<path d="M215.1 4.6v5.5h.4zM215.1 4.6h.4v5.5z"/>
<path d="M263.9 4.6v5.5h.3zM263.9 4.6h.3v5.5z"/>
<path d="M312.8 4.6v5.5h.3zM312.8 4.6h.3v5.5z"/>
<path d="M361.5 4.6v5.5h.3zM361.5 4.6h.3v5.5z"/>
<path d="M17.6 54.8v.6l2.9-.6zM17.6 55.4l2.9-.6v.6z"/>
<path d="M410 54.8v.6l2.8-.6zM410 55.4l2.8-.6v.6z"/>
<path d="M17.6 101.5v.6l2.9-.6zM17.6 102.1l2.9-.6v.6z"/>
<path d="M410 101.5v.6l2.8-.6zM410 102.1l2.8-.6v.6z"/>
<path d="M17.6 148.3v.6l2.9-.6zM17.6 148.9l2.9-.6v.6z"/>
<path d="M410 148.3v.6l2.8-.6zM410 148.9l2.8-.6v.6z"/>
<path d="M17.6 195.1v.6l2.9-.6zM17.6 195.7l2.9-.6v.6z"/>
<path d="M410 195.1v.6l2.8-.6zM410 195.7l2.8-.6v.6z"/>
<path d="M17.6 241.8v.6l2.9-.6zM17.6 242.4l2.9-.6v.6z"/>
<path d="M410 241.8v.6l2.8-.6zM410 242.4l2.8-.6v.6z"/>
<path d="M328.1 272.7v.3l81.9-.3zM328.1 273l81.9-.3v.3z"/>
<path d="M328 265.9l.3 21.1v-21.1zM328 265.9l.3 21.1h-.3z"/>
<path d="M203.2 266.1h206.8v-.3zM202.9 265.8h207.1l-206.8 .3zM202.9 265.8l.3 21.2v-20.9zM202.9 265.8l.3 21.2h-.3z"/>
<path d="M20.5 9.9v277.3l.3-.3zM20.5 9.9l.3 .3v276.7zM20.5 9.9l.3 .3 389.3-.3zM20.8 10.2l389.3-.3-.3 .3zM410.1 9.9l-.3 .3 .3 277zM409.8 10.2l.3 277-.3-.3zM20.5 287.2h389.6l-.3-.3zM20.5 287.2l.3-.3h389z"/>
<path d="M68.8 287.1v5.5h.3zM68.8 287.1h.3v5.5z"/>
<path d="M117.6 287.1v5.5h.3zM117.6 287.1h.3v5.5z"/>
<path d="M166.4 287.1v5.5h.3zM166.4 287.1h.3v5.5z"/>
<path d="M215.1 287.1v5.5h.4zM215.1 287.1h.4v5.5z"/>
<path d="M263.9 287.1v5.5h.3zM263.9 287.1h.3v5.5z"/>
<path d="M312.8 287.1v5.5h.3zM312.8 287.1h.3v5.5z"/>
<path d="M361.5 287.1v5.5h.3zM361.5 287.1h.3v5.5z"/>
</g>
<!-- layer: 10 -->
<g fill="none" stroke="#000" stroke-width=".3">
<path d="M23.7 279.6a.84 .84 0 0 1 1.2 .3 1.31 1.31 0 0 1-.8 2.1 1.65 1.65 0 0 1-.4-2.4zM23.9 275.7l.6-.5v2.5M37.6 279.4v2.6M53.8 279.4v2.6M69.8 279.4v2.1l.1 .3 .5 .2M75.6 279.4v.3zM77.8 279.4l-1.1 .5M106.9 275.8l.1-.4a.57 .57 0 0 1 .8-.1 .57 .57 0 0 1 .1 .9l-1.1 1.5h1.3M108.8 279.6v.7a.93 .93 0 0 1 .9 .6 .93 .93 0 0 1-.3 1.1 .79 .79 0 0 1-.9-.9 .79 .79 0 0 1 1-.7l.1-.1a.54 .54 0 0 0-.2-.9zM109.9 276.9h-1.3l.9-1.7v2.5M111.8 274.7l-1.5 3.9M111.8 278.9l-1.5 3.9"/>
<path d="M112.6 275.3l.4-.1a1.72 1.72 0 0 1 0 2.5h-.2a2.08 2.08 0 0 1-.2-2.4zM112.6 279.9l.4-.5v2.6M114.3 279.6l.5-.2a1.72 1.72 0 0 1 0 2.6h-.2a1.92 1.92 0 0 1-.3-2.4zM115.1 275.2h-.8l-.2 1.1a.74 .74 0 0 1 1 .1 .74 .74 0 0 1 0 1 .74 .74 0 0 1-1 .1l-.1-.2M117.3 274.7l-1.6 3.9M117.3 278.9l-1.6 3.9M118 275.3l.4-.1a1.72 1.72 0 0 1 0 2.5h-.1a2.08 2.08 0 0 1-.3-2.4zM118 279.6l.4-.2a1.72 1.72 0 0 1 0 2.6h-.1a2.08 2.08 0 0 1-.3-2.4zM119.5 275.2h1.3l-.9 2.5M120.6 279.8l-.5-.4a1.62 1.62 0 0 0 .1 2.6 .74 .74 0 0 0 .6-.9 .74 .74 0 0 0-.9-.6l-.3 .6M205.6 276.7l-.1 2.3-.4 .2-.5-.1-.2-.7M206.6 279.1h.2z"/>
<path d="M207.8 276.7v2.5h1.5M209.8 279.1h.3zM212.8 277.3a.94 .94 0 0 0-1.1-.6 .94 .94 0 0 0-.8 1 1.06 1.06 0 0 0 .4 1.3 1.06 1.06 0 0 0 1.3-.1l.2-.3M213.6 279.1h.2zM216.5 277.3a.94 .94 0 0 0-1.1-.6 .94 .94 0 0 0-.7 1 1.06 1.06 0 0 0 .3 1.3 1.06 1.06 0 0 0 1.4-.1l.1-.3M217.3 279.1h.3zM28.9 282l1-2.6 1 2.6M29.3 281.1h1.2M31.5 280.6a.81 .81 0 0 1 1.1-.1 .81 .81 0 0 1 0 1.2 .81 .81 0 0 1-1.1-.1M31.5 280.3v2.5M33.7 280.3v1.7M37.6 280.6a.81 .81 0 0 1 1.2-.1 .81 .81 0 0 1 0 1.2 .81 .81 0 0 1-1.2-.1"/>
<path d="M41.2 280.6a.81 .81 0 0 0-1.2-.1 .81 .81 0 0 0 0 1.2 .81 .81 0 0 0 1.2-.1M41.2 280.3v1.7M43.6 280.6a.82 .82 0 0 0-1.3-.1 .82 .82 0 0 0 0 1.2 .82 .82 0 0 0 1.3-.1M44.4 280.4v1.6M47.7 280.7l.6-.4 .6 .1 .1 1.6M47.7 280.3v1.7M53.8 280.6a.82 .82 0 0 0-1.2-.1 .82 .82 0 0 0 0 1.2 .82 .82 0 0 0 1.2-.1M58.4 280.6a.81 .81 0 0 0-1.2-.1 .81 .81 0 0 0 0 1.2 .81 .81 0 0 0 1.2-.1M59.3 280.3l.1 1.5 .6 .2 .6-.5M60.6 280.3v1.7M61.6 280.7l.6-.4 .6 .1 .1 1.6M61.6 280.3v1.7"/>
<path d="M62.9 280.7l.6-.4 .6 .1 .2 1.6M65.1 281h1.4a.78 .78 0 0 0-1-.7 .78 .78 0 0 0-.3 1.3 .77 .77 0 0 0 1.3 0M67.4 280.7l.6-.4 .6 .1 .1 1.6M67.4 280.3v1.7M69.4 280.3h.9M72.5 280.6a.81 .81 0 0 0-1.2-.1 .81 .81 0 0 0 0 1.2 .81 .81 0 0 0 1.2-.1M72.5 280.3v1.7M74.8 280.6a.81 .81 0 0 0-1.2-.1 .81 .81 0 0 0 0 1.2 .81 .81 0 0 0 1.2-.1M75.6 280.4v1.6M78.9 280.7l.6-.4 .6 .1 .1 1.6M78.9 280.3v1.7M308.7 283.6a.75 .75 0 0 1 1.2 .4 1.26 1.26 0 0 1-.8 2 1.61 1.61 0 0 1-.4-2.4z"/>
<path d="M312.1 283.4h-1.2l-.1 1.2a.88 .88 0 0 1 1.3 0 .88 .88 0 0 1-.1 1.3 .88 .88 0 0 1-1.3-.4M315 283l-2.1 3.8M315.9 284l.6-.6v2.6M318.3 283.6a.78 .78 0 0 1 1.1 .4v1.5a.75 .75 0 0 1-.7 .5 .75 .75 0 0 1-.6-.5 2.19 2.19 0 0 1 .2-1.9zM322.2 283l-2.1 3.8M323.2 283.6a.75 .75 0 0 1 1.1 .4 1.26 1.26 0 0 1-.8 2 1.61 1.61 0 0 1-.3-2.4zM326.6 283.8a.7 .7 0 0 0-1-.2 1.49 1.49 0 0 0 .5 2.4 .76 .76 0 0 0 .7-.8 .76 .76 0 0 0-.8-.7 .76 .76 0 0 0-.8 .6M331.8 284h1.7a1.2 1.2 0 0 0 1-1.2 1.2 1.2 0 0 0-1-1.2h-1.7v4.5M335.8 284h1.7a1.2 1.2 0 0 0 1-1.2 1.2 1.2 0 0 0-1-1.2h-1.7v4.5M340.2 281.8a1.24 1.24 0 0 1 1.9 .7 4.3 4.3 0 0 1-.3 3.4 1.28 1.28 0 0 1-2-.6 4.2 4.2 0 0 1 .4-3.5zM345.9 282.3a1.1 1.1 0 0 0-1.6-.5 3.7 3.7 0 0 0 0 4.1 1.31 1.31 0 0 0 1.9-1.2 1.31 1.31 0 0 0-1.9-1.1l-.6 1M350.6 280.8l-3.5 6.8"/>
<path d="M352.1 281.8a1.28 1.28 0 0 1 1.9 .7 4.1 4.1 0 0 1-.4 3.4 1.24 1.24 0 0 1-1.9-.6 4.4 4.4 0 0 1 .4-3.5zM355.9 281.8a1.24 1.24 0 0 1 1.9 .7 3.9 3.9 0 0 1-.3 3.4 1.23 1.23 0 0 1-1.9-.6 3.9 3.9 0 0 1 .3-3.5zM361.7 282.3a1.13 1.13 0 0 0-1.7-.5 3.7 3.7 0 0 0 0 4.1 1.31 1.31 0 0 0 1.9-1.2 1.31 1.31 0 0 0-1.9-1.1l-.6 1M365.5 282.3a1.13 1.13 0 0 0-1.7-.5 4 4 0 0 0 0 4.1 1.32 1.32 0 0 0 1.9-1.2 1.32 1.32 0 0 0-1.9-1.1l-.6 1M374.5 281.6h-2.5v4.5h2.5M376 282.5l1-.9v4.5M378.9 286.1l1.5-4.5 1.6 4.5M379.5 284.6h1.9M382.9 285.9l.3-.2 .1 .2-.1 .2zM385.3 282.5l.9-.9v4.5M389.1 281.8a1.23 1.23 0 0 1 1.9 .7 3.9 3.9 0 0 1-.4 3.4 1.24 1.24 0 0 1-1.9-.6 4.4 4.4 0 0 1 .4-3.5z"/>
<circle cx="36" cy="281.1" r=".84"/>
<circle cx="46" cy="281.1" r=".83"/>
<circle cx="55.5" cy="281.1" r=".83"/>
<circle cx="77.3" cy="281.1" r=".84"/>
</g>
<!-- layer: DIBUJO -->
<path d="M0 .1h419.9v296.9h-419.9z" fill="none" stroke="#000" stroke-width=".3"/>
<text font-size="11" x="330.6" y="282.2">PP06/0066</text>
<g font-size="6.6">
<text x="33.5" y="30.3">+TA101</text>
<text x="56.1" y="59.6">U1</text>
<text x="252.2" y="286.1">RUSSULA S.A.</text>
</g>
<g font-size="6.2">
<text x="122.1" y="272.3">+TA101</text>
<text x="239.5" y="275.9">TREN DE ROLLOS Y BARRAS</text>
<text x="239.9" y="271.6">ESQUEMA ELECTRICO</text>
<text x="122.1" y="280.8">CONVERTIDOR DE EXITACION</text>
<text x="122.1" y="276.6">CONVERTIDOR C.C. TIJERA 18</text>
</g>
<g font-size="5.7">
<text x="287.2" y="58.2">2602</text>
<text x="203.2" y="273">J.M. CEDEIRA</text>
<text x="27.5" y="279">As-built</text>
<text x="93.1" y="279">C.C.R.</text>
<text x="239.5" y="280.1">ACINDAR</text>
<text x="398.6" y="280.8">2628</text>
<text x="92.8" y="283.3">PAZOS</text>
<text x="203.2" y="287.5">J.PAZOS</text>
<text x="296.3" y="287.2">ELEC</text>
<text x="398.6" y="287.9">2632</text>
</g>
<g font-size="5.3">
<text x="285" y="69.8">1AC</text>
<text x="287.2" y="227.5">2602</text>
<text x="21.5" y="287.2">No</text>
</g>
<g font-size="4.9">
<text x="79.7" y="66">A11</text>
<text x="100.5" y="66">A22</text>
<text x="58.9" y="71.6">CONTROL BOARD</text>
<text x="271.6" y="70.6">PE</text>
<text x="297.7" y="69.8">7AC</text>
<text x="58.9" y="75.8">SDCS-CON-2</text>
<text x="103.7" y="75.8">SDCS-FEX-2</text>
<text x="138.6" y="76.6">PHASE</text>
<text x="188.7" y="104.4">X22</text>
<text x="82.9" y="150.3">B3</text>
<text x="107.9" y="152.4">RS</text>
<text x="124.5" y="151.3">RxD</text>
<text x="113.2" y="161.2">TTL</text>
<text x="206.4" y="160.2">+48 V</text>
<text x="229.3" y="157.7">T11</text>
<text x="263.2" y="163.3">K11</text>
<text x="315.4" y="163.3">A12</text>
<text x="229.3" y="171.1">T13</text>
<text x="263.2" y="172.2">G13</text>
<text x="66.3" y="185.2">GND</text>
<text x="82.5" y="185.2">A5</text>
<text x="102.7" y="185.2">10</text>
<text x="66.7" y="194">- 15 V</text>
<text x="82.9" y="194">B4</text>
<text x="116.8" y="194">-15 V</text>
<text x="66.3" y="207.1">GND</text>
<text x="82.5" y="207.1">A2</text>
<text x="260.7" y="215.9">3F</text>
<text x="324.2" y="215.9">5F</text>
<text x="394.1" y="283.6">Cont</text>
</g>
<g font-size="4.4">
<text x="188.7" y="98.8">X21</text>
<text x="80.8" y="146.8">X14:</text>
<text x="102.7" y="146.8">X14:</text>
<text x="279.8" y="155.6">P3</text>
<text x="292.8" y="155.6">P4</text>
<text x="82.5" y="158.7">A3</text>
<text x="124.2" y="157.7">TxD</text>
<text x="263.2" y="158.7">G11</text>
<text x="327.7" y="158.7">T1</text>
<text x="263.2" y="176.4">K13</text>
<text x="315.4" y="176.4">A14</text>
<text x="66.3" y="180.6">WAIF</text>
<text x="82.9" y="180.6">B5</text>
<text x="116.8" y="180.6">+10 V</text>
<text x="66.7" y="189.4">+ 15 V</text>
<text x="82.5" y="189.4">A4</text>
<text x="116.8" y="189.4">+15 V</text>
<text x="320" y="187.3">P1</text>
<text x="66.3" y="198.3">Vcc</text>
<text x="66.3" y="202.5">GND</text>
<text x="82.9" y="198.3">B2</text>
<text x="82.9" y="202.5">B1</text>
<text x="116.4" y="198.3">Vcc</text>
<text x="116.8" y="202.5">0 V</text>
<text x="66.7" y="211.3">+ 48 V1</text>
<text x="82.5" y="211.3">A1</text>
<text x="116.8" y="211.3">+48 V</text>
</g>
<text font-size="2.6" x="122.1" y="283.6">-</text>
</svg>
